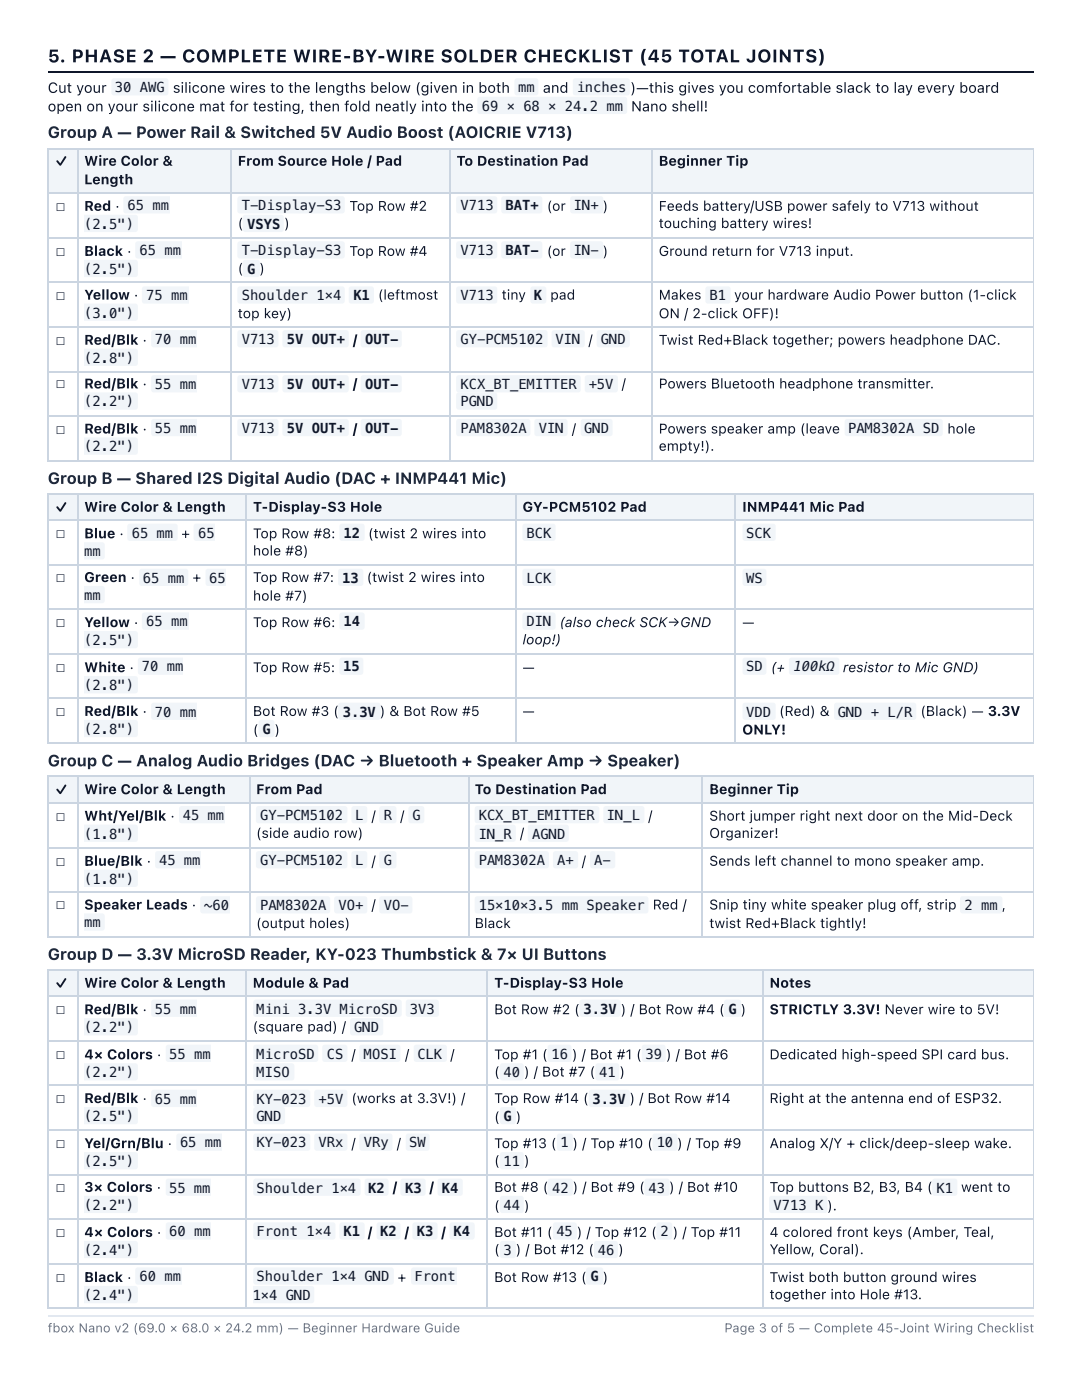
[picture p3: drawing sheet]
<svg xmlns="http://www.w3.org/2000/svg" width="216mm" height="279mm" viewBox="0 0 216 279" stroke-linecap="round" stroke-linejoin="round" font-family="sans-serif">
<path d="M9.5 14.4h196.7" fill="none" stroke="#0f172a" stroke-width=".26"/>
<g fill="#f1f5f9">
<path d="M9.8 29.6h5.8v9h-5.8z"/>
<path d="M15.6 29.6h30.4v9h-30.4z"/>
<path d="M46 29.6h43.7v9h-43.7z"/>
<path d="M89.7 29.6h40.5v9h-40.5z"/>
<path d="M130.2 29.6h76v9h-76z"/>
</g>
<g fill="none" stroke="#cbd5e1" stroke-width=".26">
<path d="M9.5 29.8h196.7M9.5 38.5h196.7M9.7 29.6v62.5M15.5 29.6v62.5M46.2 29.6v62.5M89.8 29.6v62.5M130 29.6v62.5M9.5 47.5h196.7M9.5 56.2h196.7M9.5 65.2h196.7M9.5 74.2h196.7M9.5 82.9h196.7"/>
<path d="M9.5 91.9h196.7"/>
</g>
<path d="M206.1 29.6v62.5" fill="none" stroke="#cbd5e1" stroke-width=".2"/>
<g fill="#f1f5f9">
<path d="M9.8 98.4h5.8v5.3h-5.8z"/>
<path d="M15.6 98.4h33.6v5.3h-33.6z"/>
<path d="M49.2 98.4h53.7v5.3h-53.7z"/>
<path d="M102.9 98.4h43.9v5.3h-43.9z"/>
<path d="M146.8 98.4h59.4v5.3h-59.4z"/>
</g>
<path d="M9.5 98.6h196.7M9.7 98.4v50M15.5 98.4v50M49.1 98.4v50M103.1 98.4v50M146.7 98.4v50M9.5 103.8h196.7M9.5 112.8h196.7M9.5 121.6h196.7M9.5 130.6h196.7M9.5 139.3h196.7M9.5 148.3h196.7" fill="none" stroke="#cbd5e1" stroke-width=".26"/>
<path d="M206.1 98.4v50" fill="none" stroke="#cbd5e1" stroke-width=".2"/>
<g fill="#f1f5f9">
<path d="M9.8 155h5.8v5.3h-5.8z"/>
<path d="M15.6 155h34.1v5.3h-34.1z"/>
<path d="M49.7 155h43.7v5.3h-43.7z"/>
<path d="M93.4 155h46.8v5.3h-46.8z"/>
<path d="M140.2 155h66v5.3h-66z"/>
</g>
<path d="M9.5 154.9h196.7M9.7 154.8v32.3M15.5 154.8v32.3M49.9 154.8v32.3M93.5 154.8v32.3M140.1 154.8v32.3M9.5 160.2h196.7M9.5 169.2h196.7M9.5 177.9h196.7M9.5 186.9h196.7" fill="none" stroke="#cbd5e1" stroke-width=".26"/>
<path d="M206.1 154.8v32.3" fill="none" stroke="#cbd5e1" stroke-width=".2"/>
<g fill="#f1f5f9">
<path d="M9.8 193.7h5.8v5.3h-5.8z"/>
<path d="M15.6 193.7h33.6v5.3h-33.6z"/>
<path d="M49.2 193.7h48.2v5.3h-48.2z"/>
<path d="M97.4 193.7h54.7v5.3h-54.7z"/>
<path d="M152.1 193.7h54.1v5.3h-54.1z"/>
</g>
<g fill="none" stroke="#cbd5e1" stroke-width=".26">
<path d="M9.5 193.5h196.7M9.5 198.8h196.7M9.7 193.4v67.7M15.5 193.4v67.7M49.1 193.4v67.7M97.2 193.4v67.7M152.3 193.4v67.7M9.5 207.8h196.7M9.5 216.6h196.7M9.5 225.6h196.7M9.5 234.6h196.7M9.5 243.3h196.7"/>
<path d="M9.5 252.3h196.7M9.5 261h196.7"/>
</g>
<path d="M206.1 193.4v67.7" fill="none" stroke="#cbd5e1" stroke-width=".2"/>
<path d="M9.5 262.6h196.7" fill="none" stroke="#e2e8f0" stroke-width=".26"/>
<g fill="#f1f5f9">
<path d="M22.4 15.8l.4-.2h10.3a.53 .53 0 0 1 .5 .5v2.4a.53 .53 0 0 1-.5 .5h-10.3a.53 .53 0 0 1-.6-.5v-2.4z"/>
<path d="M102.8 15.8l.4-.2h3.7a.53 .53 0 0 1 .5 .5v2.4a.53 .53 0 0 1-.5 .5h-3.7a.53 .53 0 0 1-.5-.5v-2.4z"/>
<path d="M114.5 15.8l.3-.2h10.3a.53 .53 0 0 1 .6 .5v2.4a.53 .53 0 0 1-.6 .5h-10.3a.53 .53 0 0 1-.5-.5v-2.4z"/>
<path d="M95.4 19.5l.4-.2h28.8a.53 .53 0 0 1 .5 .5v2.4a.53 .53 0 0 1-.5 .6h-28.8a.53 .53 0 0 1-.6-.6v-2.4z"/>
<path d="M24.8 39.3l.3-.1h8.8v3.4h-8.8a.53 .53 0 0 1-.5-.5v-2.4z"/>
<path d="M16.9 42.9h10.1a.53 .53 0 0 1 .5 .5v2.4a.53 .53 0 0 1-.5 .5h-10.1z"/>
<path d="M47.5 39.3l.4-.1h20.4a.53 .53 0 0 1 .5 .5v2.4a.53 .53 0 0 1-.5 .5h-20.4a.53 .53 0 0 1-.5-.5v-2.4z"/>
<path d="M48.6 43l.3-.1h7.2a.53 .53 0 0 1 .5 .5v2.4a.53 .53 0 0 1-.5 .5h-7.2a.53 .53 0 0 1-.5-.5v-2.4z"/>
<path d="M91.2 39.3l.3-.1h7.2a.53 .53 0 0 1 .5 .5v2.4a.53 .53 0 0 1-.5 .5h-7.2a.53 .53 0 0 1-.5-.5v-2.4z"/>
<path d="M100.2 39.3l.3-.1h7.2a.53 .53 0 0 1 .5 .5v2.4a.53 .53 0 0 1-.5 .5h-7.2a.53 .53 0 0 1-.5-.5v-2.4z"/>
<path d="M113.9 39.3l.4-.1h5.6a.53 .53 0 0 1 .5 .5v2.4a.53 .53 0 0 1-.5 .5h-5.6a.53 .53 0 0 1-.5-.5v-2.4z"/>
<path d="M27.1 48.3l.4-.1h8.8v3.4h-8.8a.53 .53 0 0 1-.5-.5v-2.4z"/>
<path d="M16.9 51.9h10.1a.53 .53 0 0 1 .5 .5v2.4a.53 .53 0 0 1-.5 .5h-10.1z"/>
<path d="M47.5 48.3l.4-.1h20.4a.53 .53 0 0 1 .5 .5v2.4a.53 .53 0 0 1-.5 .5h-20.4a.53 .53 0 0 1-.5-.5v-2.4z"/>
<path d="M48.6 52l.3-.1h2.4a.53 .53 0 0 1 .6 .5v2.4a.53 .53 0 0 1-.6 .5h-2.4a.53 .53 0 0 1-.5-.5v-2.4z"/>
<path d="M91.2 48.3l.3-.1h7.2a.53 .53 0 0 1 .5 .5v2.4a.53 .53 0 0 1-.5 .5h-7.2a.53 .53 0 0 1-.5-.5v-2.4z"/>
<path d="M100.2 48.3l.3-.1h7.2a.53 .53 0 0 1 .5 .5v2.4a.53 .53 0 0 1-.5 .5h-7.2a.53 .53 0 0 1-.5-.5v-2.4z"/>
<path d="M113.9 48.3l.4-.1h5.6a.53 .53 0 0 1 .5 .5v2.4a.53 .53 0 0 1-.5 .5h-5.6a.53 .53 0 0 1-.5-.5v-2.4z"/>
<path d="M28.5 57.3l.3-.2h8.8v3.5h-8.8a.53 .53 0 0 1-.5-.5v-2.4z"/>
<path d="M16.9 60.6h10.1a.53 .53 0 0 1 .5 .5v2.4a.53 .53 0 0 1-.5 .5h-10.1z"/>
<path d="M47.5 57.3l.4-.2h20.4a.53 .53 0 0 1 .5 .6v2.4a.53 .53 0 0 1-.5 .5h-20.4a.53 .53 0 0 1-.5-.5v-2.4z"/>
<path d="M69.7 57.3l.4-.2h4a.53 .53 0 0 1 .5 .6v2.4a.53 .53 0 0 1-.5 .5h-4a.53 .53 0 0 1-.5-.5v-2.4z"/>
<path d="M91.2 57.3l.3-.2h7.2a.53 .53 0 0 1 .5 .6v2.4a.53 .53 0 0 1-.5 .5h-7.2a.53 .53 0 0 1-.5-.5v-2.4z"/>
<path d="M106 57.3l.4-.2h2.1a.53 .53 0 0 1 .5 .6v2.4a.53 .53 0 0 1-.5 .5h-2.1a.53 .53 0 0 1-.6-.5v-2.4z"/>
<path d="M140.9 57.3l.4-.2h4a.53 .53 0 0 1 .5 .6v2.4a.53 .53 0 0 1-.5 .5h-4a.53 .53 0 0 1-.5-.5v-2.4z"/>
<path d="M30.3 66l.4-.1h8.5v3.4h-8.5a.53 .53 0 0 1-.5-.5v-2.4z"/>
<path d="M16.9 69.6h10.1a.53 .53 0 0 1 .5 .5v2.4a.53 .53 0 0 1-.5 .5h-10.1z"/>
<path d="M47.5 66l.4-.1h7.1a.53 .53 0 0 1 .6 .5v2.4a.53 .53 0 0 1-.6 .5h-7.1a.53 .53 0 0 1-.5-.5v-2.4z"/>
<path d="M56.5 66l.4-.1h12.2a.53 .53 0 0 1 .5 .5v2.4a.53 .53 0 0 1-.5 .5h-12.2a.53 .53 0 0 1-.5-.5v-2.4z"/>
<path d="M72.1 66l.4-.1h7.1a.53 .53 0 0 1 .6 .5v2.4a.53 .53 0 0 1-.6 .5h-7.1a.53 .53 0 0 1-.5-.5v-2.4z"/>
<path d="M91.2 66l.3-.1h17.2a.53 .53 0 0 1 .6 .5v2.4a.53 .53 0 0 1-.6 .5h-17.2a.53 .53 0 0 1-.5-.5v-2.4z"/>
<path d="M110.2 66l.4-.1h5.6a.53 .53 0 0 1 .5 .5v2.4a.53 .53 0 0 1-.5 .5h-5.6a.53 .53 0 0 1-.5-.5v-2.4z"/>
<path d="M119.2 66l.4-.1h5.5a.53 .53 0 0 1 .6 .5v2.4a.53 .53 0 0 1-.6 .5h-5.5a.53 .53 0 0 1-.5-.5v-2.4z"/>
<path d="M30.3 75l.4-.1h8.5v3.4h-8.5a.53 .53 0 0 1-.5-.5v-2.4z"/>
<path d="M16.9 78.3h10.1a.53 .53 0 0 1 .5 .5v2.4a.53 .53 0 0 1-.5 .6h-10.1z"/>
<path d="M47.5 75l.4-.1h7.1a.53 .53 0 0 1 .6 .5v2.4a.53 .53 0 0 1-.6 .5h-7.1a.53 .53 0 0 1-.5-.5v-2.4z"/>
<path d="M56.5 75l.4-.1h12.2a.53 .53 0 0 1 .5 .5v2.4a.53 .53 0 0 1-.5 .5h-12.2a.53 .53 0 0 1-.5-.5v-2.4z"/>
<path d="M72.1 75l.4-.1h7.1a.53 .53 0 0 1 .6 .5v2.4a.53 .53 0 0 1-.6 .5h-7.1a.53 .53 0 0 1-.5-.5v-2.4z"/>
<path d="M91.2 75l.3-.1h23.9a.53 .53 0 0 1 .5 .5v2.4a.53 .53 0 0 1-.5 .5h-23.9a.53 .53 0 0 1-.5-.5v-2.4z"/>
<path d="M116.8 75l.4-.1h5.6a.53 .53 0 0 1 .5 .5v2.4a.53 .53 0 0 1-.5 .5h-5.6a.53 .53 0 0 1-.5-.5v-2.4z"/>
<path d="M91.2 78.5l.3-.2h7.2a.53 .53 0 0 1 .5 .5v2.4a.53 .53 0 0 1-.5 .6h-7.2a.53 .53 0 0 1-.5-.6v-2.4z"/>
<path d="M30.3 83.8l.4-.2h8.5v3.4h-8.5a.53 .53 0 0 1-.5-.5v-2.4z"/>
<path d="M16.9 87.3h10.1a.53 .53 0 0 1 .5 .5v2.4a.53 .53 0 0 1-.5 .6h-10.1z"/>
<path d="M47.5 83.8l.4-.2h7.1a.53 .53 0 0 1 .6 .5v2.4a.53 .53 0 0 1-.6 .5h-7.1a.53 .53 0 0 1-.5-.5v-2.4z"/>
<path d="M56.5 83.8l.4-.2h12.2a.53 .53 0 0 1 .5 .5v2.4a.53 .53 0 0 1-.5 .5h-12.2a.53 .53 0 0 1-.5-.5v-2.4z"/>
<path d="M72.1 83.8l.4-.2h7.1a.53 .53 0 0 1 .6 .5v2.4a.53 .53 0 0 1-.6 .5h-7.1a.53 .53 0 0 1-.5-.5v-2.4z"/>
<path d="M91.2 83.8l.3-.2h13.8a.53 .53 0 0 1 .5 .5v2.4a.53 .53 0 0 1-.5 .5h-13.8a.53 .53 0 0 1-.5-.5v-2.4z"/>
<path d="M106.8 83.8l.4-.2h5.5a.53 .53 0 0 1 .5 .5v2.4a.53 .53 0 0 1-.5 .5h-5.5a.53 .53 0 0 1-.6-.5v-2.4z"/>
<path d="M116 83.8l.4-.2h5.3a.53 .53 0 0 1 .5 .5v2.4a.53 .53 0 0 1-.5 .5h-5.3a.53 .53 0 0 1-.5-.5v-2.4z"/>
<path d="M168.7 83.8l.4-.2h18.5a.53 .53 0 0 1 .5 .5v2.4a.53 .53 0 0 1-.5 .5h-18.5a.53 .53 0 0 1-.6-.5v-2.4z"/>
<path d="M25.6 104.7l.3-.2h9a.53 .53 0 0 1 .6 .5v2.4a.53 .53 0 0 1-.6 .5h-9a.53 .53 0 0 1-.5-.5v-2.4z"/>
<path d="M38.8 104.7l.4-.2h3.7v3.4h-3.7a.53 .53 0 0 1-.6-.5v-2.4z"/>
<path d="M16.9 108.2h3.5a.53 .53 0 0 1 .5 .5v2.4a.53 .53 0 0 1-.5 .6h-3.5z"/>
<path d="M67.9 104.7l.4-.2h3.9a.53 .53 0 0 1 .6 .5v2.4a.53 .53 0 0 1-.6 .5h-3.9a.53 .53 0 0 1-.6-.5v-2.4z"/>
<path d="M104.4 104.7l.4-.2h5.5a.53 .53 0 0 1 .6 .5v2.4a.53 .53 0 0 1-.6 .5h-5.5a.53 .53 0 0 1-.6-.5v-2.4z"/>
<path d="M148.3 104.7l.4-.2h5.6a.53 .53 0 0 1 .5 .5v2.4a.53 .53 0 0 1-.5 .5h-5.6a.53 .53 0 0 1-.5-.5v-2.4z"/>
<path d="M27.9 113.7l.4-.2h8.7a.53 .53 0 0 1 .6 .5v2.4a.53 .53 0 0 1-.6 .5h-8.7a.53 .53 0 0 1-.5-.5v-2.4z"/>
<path d="M41.2 113.7l.3-.2h3.5v3.4h-3.5a.53 .53 0 0 1-.5-.5v-2.4z"/>
<path d="M16.9 116.9h3.5a.53 .53 0 0 1 .5 .6v2.4a.53 .53 0 0 1-.5 .5h-3.5z"/>
<path d="M67.6 113.7l.4-.2h4a.53 .53 0 0 1 .5 .5v2.4a.53 .53 0 0 1-.5 .5h-4a.53 .53 0 0 1-.5-.5v-2.4z"/>
<path d="M104.4 113.7l.4-.2h5.5a.53 .53 0 0 1 .6 .5v2.4a.53 .53 0 0 1-.6 .5h-5.5a.53 .53 0 0 1-.6-.5v-2.4z"/>
<path d="M148.3 113.7l.4-.2h3.7a.53 .53 0 0 1 .5 .5v2.4a.53 .53 0 0 1-.5 .5h-3.7a.53 .53 0 0 1-.5-.5v-2.4z"/>
<path d="M28.5 122.4l.3-.2h8.8v3.5h-8.8a.53 .53 0 0 1-.5-.6v-2.3z"/>
<path d="M16.9 125.9h10.1a.53 .53 0 0 1 .5 .6v2.4a.53 .53 0 0 1-.5 .5h-10.1z"/>
<path d="M67.9 122.4l.4-.2h3.9a.53 .53 0 0 1 .6 .6v2.3a.53 .53 0 0 1-.6 .6h-3.9a.53 .53 0 0 1-.6-.6v-2.3z"/>
<path d="M104.4 122.4l.4-.2h5.5a.53 .53 0 0 1 .6 .6v2.3a.53 .53 0 0 1-.6 .6h-5.5a.53 .53 0 0 1-.6-.6v-2.3z"/>
<path d="M27.7 131.4l.3-.2h8.6v3.5h-8.6a.53 .53 0 0 1-.5-.6v-2.3z"/>
<path d="M16.9 134.9h10.1a.53 .53 0 0 1 .5 .6v2.3a.53 .53 0 0 1-.5 .6h-10.1z"/>
<path d="M67.9 131.4l.4-.2h3.7a.53 .53 0 0 1 .5 .6v2.3a.53 .53 0 0 1-.5 .6h-3.7a.53 .53 0 0 1-.6-.6v-2.3z"/>
<path d="M148.3 131.4l.4-.2h3.7a.53 .53 0 0 1 .5 .6v2.3a.53 .53 0 0 1-.5 .6h-3.7a.53 .53 0 0 1-.5-.6v-2.3z"/>
<path d="M157.6 131.4l.4-.2h9a.53 .53 0 0 1 .5 .6v2.3a.53 .53 0 0 1-.5 .6h-9a.53 .53 0 0 1-.6-.6v-2.3z"/>
<path d="M30.3 140.4l.4-.2h8.5v3.5h-8.5a.53 .53 0 0 1-.5-.6v-2.3z"/>
<path d="M16.9 143.7h10.1a.53 .53 0 0 1 .5 .5v2.4a.53 .53 0 0 1-.5 .5h-10.1z"/>
<path d="M67.6 140.4l.4-.2h7.4a.53 .53 0 0 1 .5 .6v2.3a.53 .53 0 0 1-.5 .6h-7.4a.53 .53 0 0 1-.5-.6v-2.3z"/>
<path d="M51.7 143.8l.4-.1h2.1a.53 .53 0 0 1 .6 .5v2.4a.53 .53 0 0 1-.6 .5h-2.1a.53 .53 0 0 1-.5-.5v-2.4z"/>
<path d="M148.3 140.4l.4-.2h5.6a.53 .53 0 0 1 .5 .6v2.3a.53 .53 0 0 1-.5 .6h-5.6a.53 .53 0 0 1-.5-.6v-2.3z"/>
<path d="M166.6 140.4l.4-.2h15.3a.53 .53 0 0 1 .5 .6v2.3a.53 .53 0 0 1-.5 .6h-15.3a.53 .53 0 0 1-.6-.6v-2.3z"/>
<path d="M35.9 161l.3-.1h8.6v3.4h-8.6a.53 .53 0 0 1-.5-.5v-2.4z"/>
<path d="M16.9 164.6h10.1a.53 .53 0 0 1 .5 .5v2.4a.53 .53 0 0 1-.5 .5h-10.1z"/>
<path d="M51.2 161l.4-.1h17.2a.53 .53 0 0 1 .5 .5v2.4a.53 .53 0 0 1-.5 .5h-17.2a.53 .53 0 0 1-.5-.5v-2.4z"/>
<path d="M70.3 161l.3-.1h2.2a.53 .53 0 0 1 .5 .5v2.4a.53 .53 0 0 1-.5 .5h-2.2a.53 .53 0 0 1-.5-.5v-2.4z"/>
<path d="M75.8 161l.4-.1h2.4a.53 .53 0 0 1 .5 .5v2.4a.53 .53 0 0 1-.5 .5h-2.4a.53 .53 0 0 1-.5-.5v-2.4z"/>
<path d="M81.6 161l.4-.1h2.1a.53 .53 0 0 1 .6 .5v2.4a.53 .53 0 0 1-.6 .5h-2.1a.53 .53 0 0 1-.5-.5v-2.4z"/>
<path d="M94.9 161l.3-.1h23.9a.53 .53 0 0 1 .5 .5v2.4a.53 .53 0 0 1-.5 .5h-23.9a.53 .53 0 0 1-.5-.5v-2.4z"/>
<path d="M120.5 161l.4-.1h7.2a.53 .53 0 0 1 .5 .5v2.4a.53 .53 0 0 1-.5 .5h-7.2a.53 .53 0 0 1-.5-.5v-2.4z"/>
<path d="M94.9 164.7l.3-.1h7.2a.53 .53 0 0 1 .5 .5v2.4a.53 .53 0 0 1-.5 .5h-7.2a.53 .53 0 0 1-.5-.5v-2.4z"/>
<path d="M105.5 164.7l.3-.1h7.2a.53 .53 0 0 1 .5 .5v2.4a.53 .53 0 0 1-.5 .5h-7.2a.53 .53 0 0 1-.5-.5v-2.4z"/>
<path d="M31.1 170l.4-.1h8.5v3.4h-8.5a.53 .53 0 0 1-.5-.5v-2.4z"/>
<path d="M16.9 173.6h10.1a.53 .53 0 0 1 .5 .5v2.4a.53 .53 0 0 1-.5 .5h-10.1z"/>
<path d="M51.2 170l.4-.1h17.2a.53 .53 0 0 1 .5 .5v2.4a.53 .53 0 0 1-.5 .5h-17.2a.53 .53 0 0 1-.5-.5v-2.4z"/>
<path d="M70.3 170l.3-.1h2.2a.53 .53 0 0 1 .5 .5v2.4a.53 .53 0 0 1-.5 .5h-2.2a.53 .53 0 0 1-.5-.5v-2.4z"/>
<path d="M75.8 170l.4-.1h2.4a.53 .53 0 0 1 .5 .5v2.4a.53 .53 0 0 1-.5 .5h-2.4a.53 .53 0 0 1-.5-.5v-2.4z"/>
<path d="M94.9 170l.3-.1h13.8a.53 .53 0 0 1 .5 .5v2.4a.53 .53 0 0 1-.5 .5h-13.8a.53 .53 0 0 1-.5-.5v-2.4z"/>
<path d="M110.5 170l.4-.1h3.9a.53 .53 0 0 1 .6 .5v2.4a.53 .53 0 0 1-.6 .5h-3.9a.53 .53 0 0 1-.6-.5v-2.4z"/>
<path d="M117.9 170l.4-.1h3.9a.53 .53 0 0 1 .6 .5v2.4a.53 .53 0 0 1-.6 .5h-3.9a.53 .53 0 0 1-.6-.5v-2.4z"/>
<path d="M40.1 179l.4-.1h5.3v3.4h-5.3a.53 .53 0 0 1-.5-.5v-2.4z"/>
<path d="M16.9 182.3h3.5a.53 .53 0 0 1 .5 .5v2.4a.53 .53 0 0 1-.5 .5h-3.5z"/>
<path d="M51.2 179l.4-.1h13.8a.53 .53 0 0 1 .5 .5v2.4a.53 .53 0 0 1-.5 .5h-13.8a.53 .53 0 0 1-.5-.5v-2.4z"/>
<path d="M66.8 179l.4-.1h5.6a.53 .53 0 0 1 .5 .5v2.4a.53 .53 0 0 1-.5 .5h-5.6a.53 .53 0 0 1-.5-.5v-2.4z"/>
<path d="M75.8 179l.4-.1h5.6a.53 .53 0 0 1 .5 .5v2.4a.53 .53 0 0 1-.5 .5h-5.6a.53 .53 0 0 1-.5-.5v-2.4z"/>
<path d="M94.9 179l.3-.1h33.7a.53 .53 0 0 1 .5 .5v2.4a.53 .53 0 0 1-.5 .5h-33.7a.53 .53 0 0 1-.5-.5v-2.4z"/>
<path d="M191.7 179l.4-.1h7.4a.53 .53 0 0 1 .5 .5v2.4a.53 .53 0 0 1-.5 .5h-7.4a.53 .53 0 0 1-.5-.5v-2.4z"/>
<path d="M30.3 199.7l.4-.2h8.5v3.4h-8.5a.53 .53 0 0 1-.5-.5v-2.4z"/>
<path d="M16.9 203.2h10.1a.53 .53 0 0 1 .5 .5v2.4a.53 .53 0 0 1-.5 .5h-10.1z"/>
<path d="M50.7 199.7l.4-.2h28.5a.53 .53 0 0 1 .6 .5v2.4a.53 .53 0 0 1-.6 .5h-28.5a.53 .53 0 0 1-.6-.5v-2.4z"/>
<path d="M81.1 199.7l.4-.2h5.5a.53 .53 0 0 1 .6 .5v2.4a.53 .53 0 0 1-.6 .5h-5.5a.53 .53 0 0 1-.5-.5v-2.4z"/>
<path d="M70 203.4l.4-.2h5.5a.53 .53 0 0 1 .6 .5v2.4a.53 .53 0 0 1-.6 .5h-5.5a.53 .53 0 0 1-.6-.5v-2.4z"/>
<path d="M115.8 199.7l.4-.2h7.1a.53 .53 0 0 1 .5 .5v2.4a.53 .53 0 0 1-.5 .5h-7.1a.53 .53 0 0 1-.6-.5v-2.4z"/>
<path d="M144.6 199.7l.4-.2h2.4a.53 .53 0 0 1 .5 .5v2.4a.53 .53 0 0 1-.5 .5h-2.4a.53 .53 0 0 1-.5-.5v-2.4z"/>
<path d="M33.2 208.6l.4-.1h8.5v3.4h-8.5a.53 .53 0 0 1-.5-.5v-2.4z"/>
<path d="M16.9 212.2h10.1a.53 .53 0 0 1 .5 .5v2.4a.53 .53 0 0 1-.5 .5h-10.1z"/>
<path d="M50.7 208.6l.4-.1h11.9a.53 .53 0 0 1 .5 .5v2.4a.53 .53 0 0 1-.5 .5h-11.9a.53 .53 0 0 1-.6-.5v-2.4z"/>
<path d="M64.4 208.6l.4-.1h4a.53 .53 0 0 1 .5 .5v2.4a.53 .53 0 0 1-.5 .5h-4a.53 .53 0 0 1-.5-.5v-2.4z"/>
<path d="M71.9 208.6l.3-.1h7.2a.53 .53 0 0 1 .5 .5v2.4a.53 .53 0 0 1-.5 .5h-7.2a.53 .53 0 0 1-.5-.5v-2.4z"/>
<path d="M82.7 208.6l.4-.1h5.5a.53 .53 0 0 1 .6 .5v2.4a.53 .53 0 0 1-.6 .5h-5.5a.53 .53 0 0 1-.6-.5v-2.4z"/>
<path d="M50.7 212.4l.4-.2h7.1a.53 .53 0 0 1 .5 .5v2.4a.53 .53 0 0 1-.5 .5h-7.1a.53 .53 0 0 1-.6-.5v-2.4z"/>
<path d="M109.4 208.6l.4-.1h3.7a.53 .53 0 0 1 .5 .5v2.4a.53 .53 0 0 1-.5 .5h-3.7a.53 .53 0 0 1-.5-.5v-2.4z"/>
<path d="M128.2 208.6l.4-.1h3.7a.53 .53 0 0 1 .5 .5v2.4a.53 .53 0 0 1-.5 .5h-3.7a.53 .53 0 0 1-.5-.5v-2.4z"/>
<path d="M99.9 212.4l.4-.2h3.7a.53 .53 0 0 1 .5 .5v2.4a.53 .53 0 0 1-.5 .5h-3.7a.53 .53 0 0 1-.6-.5v-2.4z"/>
<path d="M119 212.4l.3-.2h3.7a.53 .53 0 0 1 .6 .5v2.4a.53 .53 0 0 1-.6 .5h-3.7a.53 .53 0 0 1-.5-.5v-2.4z"/>
<path d="M30.3 217.6l.4-.1h8.5v3.4h-8.5a.53 .53 0 0 1-.5-.5v-2.4z"/>
<path d="M16.9 220.9h10.1a.53 .53 0 0 1 .5 .6v2.3a.53 .53 0 0 1-.5 .6h-10.1z"/>
<path d="M50.7 217.6l.4-.1h10.3a.53 .53 0 0 1 .5 .5v2.4a.53 .53 0 0 1-.5 .5h-10.3a.53 .53 0 0 1-.6-.5v-2.4z"/>
<path d="M62.9 217.6l.3-.1h5.6a.53 .53 0 0 1 .5 .5v2.4a.53 .53 0 0 1-.5 .5h-5.6a.53 .53 0 0 1-.5-.5v-2.4z"/>
<path d="M50.7 221.1l.4-.2h5.3a.53 .53 0 0 1 .5 .6v2.3a.53 .53 0 0 1-.5 .6h-5.3a.53 .53 0 0 1-.6-.6v-2.3z"/>
<path d="M117.6 217.6l.4-.1h7.1a.53 .53 0 0 1 .6 .5v2.4a.53 .53 0 0 1-.6 .5h-7.1a.53 .53 0 0 1-.5-.5v-2.4z"/>
<path d="M99.9 221.1l.4-.2h2.1a.53 .53 0 0 1 .5 .6v2.3a.53 .53 0 0 1-.5 .6h-2.1a.53 .53 0 0 1-.6-.6v-2.3z"/>
<path d="M35.3 226.4l.4-.2h8.5v3.5h-8.5a.53 .53 0 0 1-.5-.6v-2.4z"/>
<path d="M16.9 229.9h10.1a.53 .53 0 0 1 .5 .6v2.3a.53 .53 0 0 1-.5 .6h-10.1z"/>
<path d="M50.7 226.4l.4-.2h10.3a.53 .53 0 0 1 .5 .5v2.4a.53 .53 0 0 1-.5 .6h-10.3a.53 .53 0 0 1-.6-.6v-2.4z"/>
<path d="M62.9 226.4l.3-.2h5.6a.53 .53 0 0 1 .5 .5v2.4a.53 .53 0 0 1-.5 .6h-5.6a.53 .53 0 0 1-.5-.6v-2.4z"/>
<path d="M71.9 226.4l.3-.2h5.6a.53 .53 0 0 1 .5 .5v2.4a.53 .53 0 0 1-.5 .6h-5.6a.53 .53 0 0 1-.5-.6v-2.4z"/>
<path d="M81.1 226.4l.4-.2h3.7a.53 .53 0 0 1 .5 .5v2.4a.53 .53 0 0 1-.5 .6h-3.7a.53 .53 0 0 1-.5-.6v-2.4z"/>
<path d="M111.3 226.4l.4-.2h2.1a.53 .53 0 0 1 .5 .5v2.4a.53 .53 0 0 1-.5 .6h-2.1a.53 .53 0 0 1-.6-.6v-2.4z"/>
<path d="M130.3 226.4l.4-.2h4a.53 .53 0 0 1 .5 .5v2.4a.53 .53 0 0 1-.5 .6h-4a.53 .53 0 0 1-.5-.6v-2.4z"/>
<path d="M99.9 230.1l.4-.2h3.7a.53 .53 0 0 1 .5 .6v2.3a.53 .53 0 0 1-.5 .6h-3.7a.53 .53 0 0 1-.6-.6v-2.3z"/>
<path d="M33.2 235.4l.4-.2h8.5v3.5h-8.5a.53 .53 0 0 1-.5-.6v-2.4z"/>
<path d="M16.9 238.7h10.1a.53 .53 0 0 1 .5 .5v2.4a.53 .53 0 0 1-.5 .5h-10.1z"/>
<path d="M50.7 235.4l.4-.2h20.3a.53 .53 0 0 1 .6 .5v2.4a.53 .53 0 0 1-.6 .6h-20.3a.53 .53 0 0 1-.6-.6v-2.4z"/>
<path d="M72.9 235.4l.4-.2h3.7a.53 .53 0 0 1 .5 .5v2.4a.53 .53 0 0 1-.5 .6h-3.7a.53 .53 0 0 1-.5-.6v-2.4z"/>
<path d="M80.1 235.4l.3-.2h4a.53 .53 0 0 1 .5 .5v2.4a.53 .53 0 0 1-.5 .6h-4a.53 .53 0 0 1-.5-.6v-2.4z"/>
<path d="M87.5 235.4l.3-.2h4a.53 .53 0 0 1 .5 .5v2.4a.53 .53 0 0 1-.5 .6h-4a.53 .53 0 0 1-.5-.6v-2.4z"/>
<path d="M109.4 235.4l.4-.2h4a.53 .53 0 0 1 .5 .5v2.4a.53 .53 0 0 1-.5 .6h-4a.53 .53 0 0 1-.5-.6v-2.4z"/>
<path d="M128.7 235.4l.4-.2h4a.53 .53 0 0 1 .5 .5v2.4a.53 .53 0 0 1-.5 .6h-4a.53 .53 0 0 1-.5-.6v-2.4z"/>
<path d="M99.9 238.8l.4-.1h3.7a.53 .53 0 0 1 .5 .5v2.4a.53 .53 0 0 1-.5 .5h-3.7a.53 .53 0 0 1-.6-.5v-2.4z"/>
<path d="M186.2 235.4l.3-.2h4a.53 .53 0 0 1 .5 .5v2.4a.53 .53 0 0 1-.5 .6h-4a.53 .53 0 0 1-.5-.6v-2.4z"/>
<path d="M153.6 238.8l.4-.1h10.6a.53 .53 0 0 1 .5 .5v2.4a.53 .53 0 0 1-.5 .5h-10.6a.53 .53 0 0 1-.5-.5v-2.4z"/>
<path d="M33.2 244.1l.4-.2h8.5v3.5h-8.5a.53 .53 0 0 1-.5-.5v-2.4z"/>
<path d="M16.9 247.6h10.1a.53 .53 0 0 1 .5 .6v2.4a.53 .53 0 0 1-.5 .5h-10.1z"/>
<path d="M50.7 244.1l.4-.2h15.3a.53 .53 0 0 1 .5 .6v2.4a.53 .53 0 0 1-.5 .5h-15.3a.53 .53 0 0 1-.6-.5v-2.4z"/>
<path d="M67.9 244.1l.4-.2h3.9a.53 .53 0 0 1 .6 .6v2.4a.53 .53 0 0 1-.6 .5h-3.9a.53 .53 0 0 1-.6-.5v-2.4z"/>
<path d="M75.3 244.1l.4-.2h3.7a.53 .53 0 0 1 .5 .6v2.4a.53 .53 0 0 1-.5 .5h-3.7a.53 .53 0 0 1-.6-.5v-2.4z"/>
<path d="M82.4 244.1l.4-.2h4a.53 .53 0 0 1 .5 .6v2.4a.53 .53 0 0 1-.5 .5h-4a.53 .53 0 0 1-.5-.5v-2.4z"/>
<path d="M89.8 244.1l.4-.2h4a.53 .53 0 0 1 .5 .6v2.4a.53 .53 0 0 1-.5 .5h-4a.53 .53 0 0 1-.5-.5v-2.4z"/>
<path d="M110.5 244.1l.4-.2h3.7a.53 .53 0 0 1 .5 .6v2.4a.53 .53 0 0 1-.5 .5h-3.7a.53 .53 0 0 1-.6-.5v-2.4z"/>
<path d="M131.1 244.1l.4-.2h2.1a.53 .53 0 0 1 .5 .6v2.4a.53 .53 0 0 1-.5 .5h-2.1a.53 .53 0 0 1-.5-.5v-2.4z"/>
<path d="M99.9 247.8l.4-.2h2.1a.53 .53 0 0 1 .5 .6v2.4a.53 .53 0 0 1-.5 .5h-2.1a.53 .53 0 0 1-.6-.5v-2.4z"/>
<path d="M118.7 247.8l.4-.2h3.7a.53 .53 0 0 1 .5 .6v2.4a.53 .53 0 0 1-.5 .5h-3.7a.53 .53 0 0 1-.6-.5v-2.4z"/>
<path d="M27.1 253.1l.4-.2h8.8v3.5h-8.8a.53 .53 0 0 1-.5-.5v-2.4z"/>
<path d="M16.9 256.6h10.1a.53 .53 0 0 1 .5 .6v2.4a.53 .53 0 0 1-.5 .5h-10.1z"/>
<path d="M50.7 253.1l.4-.2h27a.53 .53 0 0 1 .5 .6v2.4a.53 .53 0 0 1-.5 .5h-27a.53 .53 0 0 1-.6-.5v-2.4z"/>
<path d="M82.2 253.1l.3-.2h8.6v3.5h-8.6a.53 .53 0 0 1-.5-.5v-2.4z"/>
<path d="M50.5 256.6h11.7a.53 .53 0 0 1 .5 .6v2.4a.53 .53 0 0 1-.5 .5h-11.7z"/>
<path d="M117.1 253.1l.4-.2h2.4a.53 .53 0 0 1 .5 .6v2.4a.53 .53 0 0 1-.5 .5h-2.4a.53 .53 0 0 1-.6-.5v-2.4z"/>
</g>
<text font-size="3.6" fill="#0f172a" x="9.5" y="12.4">5. PHASE 2 — COMPLETE WIRE-BY-WIRE SOLDER CHECKLIST (45 TOTAL JOINTS)</text>
<g font-size="3.2" fill="#1e293b">
<text x="9.5" y="27.5">Group A — Power Rail &amp; Switched 5V Audio Boost (AOICRIE V713)</text>
<text x="9.5" y="96.6">Group B — Shared I2S Digital Audio (DAC + INMP441 Mic)</text>
<text x="9.5" y="152.9">Group C — Analog Audio Bridges (DAC → Bluetooth + Speaker Amp → Speaker)</text>
<text x="9.5" y="191.6">Group D — 3.3V MicroSD Reader, KY-023 Thumbstick &amp; 7× UI Buttons</text>
</g>
<g font-size="2.9" fill="#0f172a">
<text x="9.5" y="18.5">Cut your</text>
<text x="9.5" y="22.2">open on your silicone mat for testing, then fold neatly into the</text>
</g>
<g font-size="2.8" fill="#0f172a">
<text x="22.9" y="18.4">30 AWG silicone wires to the lengths below (given in both</text>
<text x="96.1" y="22.1">69 × 68 × 24.2 mm Nano shell!</text>
<text x="103.4" y="18.4">mm and</text>
<text x="115.1" y="18.4">inches )—this gives you comfortable slack to lay every board</text>
<text x="11" y="33.1">✓</text>
<text x="16.8" y="33.1">Wire Color &amp;</text>
<text x="47.4" y="33.1">From Source Hole / Pad</text>
<text x="91.1" y="33.1">To Destination Pad</text>
<text x="131.4" y="33.1">Beginner Tip</text>
<text x="16.8" y="36.8">Length</text>
<text x="25.5" y="41.9">65 mm</text>
<text x="48.2" y="41.9">T-Display-S3 Top Row #2</text>
<text x="91.9" y="41.9">V713</text>
<text x="100.9" y="41.9">BAT+ (or</text>
<text x="114.5" y="41.9">IN+ )</text>
<text x="11" y="42.1">☐</text>
<text x="16.8" y="42.1">Red ·</text>
<text x="16.8" y="45.6">(2.5&quot;)</text>
<text x="47.4" y="45.5">(</text>
<text x="49.3" y="45.6">VSYS</text>
<text x="56.7" y="45.5">)</text>
<text x="131.4" y="42.1">Feeds battery/USB power safely to V713 without</text>
<text x="131.4" y="45.5">touching battery wires!</text>
<text x="11" y="51.1">☐</text>
<text x="16.8" y="51.1">Black ·</text>
<text x="27.8" y="50.9">65 mm</text>
<text x="48.2" y="50.9">T-Display-S3 Top Row #4</text>
<text x="91.9" y="50.9">V713</text>
<text x="100.9" y="50.9">BAT- (or</text>
<text x="114.5" y="50.9">IN- )</text>
<text x="131.4" y="51.1">Ground return for V713 input.</text>
<text x="11" y="59.8">☐</text>
<text x="16.8" y="54.6">(2.5&quot;)</text>
<text x="16.8" y="59.8">Yellow ·</text>
<text x="29.2" y="59.9">75 mm</text>
<text x="47.4" y="54.5">(</text>
<text x="48.2" y="59.9">Shoulder 1×4</text>
<text x="49.3" y="54.6">G )</text>
<text x="70.5" y="59.9">K1</text>
<text x="75.4" y="59.8">(leftmost</text>
<text x="91.9" y="59.9">V713</text>
<text x="100.1" y="59.8">tiny</text>
<text x="106.6" y="59.9">K</text>
<text x="109.8" y="59.8">pad</text>
<text x="131.4" y="59.8">Makes</text>
<text x="141.6" y="59.9">B1</text>
<text x="146.5" y="59.8">your hardware Audio Power button (1-click</text>
<text x="16.8" y="63.4">(3.0&quot;)</text>
<text x="47.4" y="63.5">top key)</text>
<text x="131.4" y="63.5">ON / 2-click OFF)!</text>
<text x="11" y="68.8">☐</text>
<text x="16.8" y="68.8">Red/Blk ·</text>
<text x="30.9" y="68.7">70 mm</text>
<text x="48.2" y="68.7">V713</text>
<text x="57.3" y="68.7">5V OUT+ /</text>
<text x="72.9" y="68.7">OUT-</text>
<text x="91.9" y="68.7">GY-PCM5102</text>
<text x="110.8" y="68.7">VIN /</text>
<text x="119.9" y="68.7">GND</text>
<text x="131.4" y="68.8">Twist Red+Black together; powers headphone DAC.</text>
<text x="11" y="77.5">☐</text>
<text x="16.8" y="72.4">(2.8&quot;)</text>
<text x="16.8" y="77.5">Red/Blk ·</text>
<text x="30.9" y="77.7">55 mm</text>
<text x="48.2" y="77.7">V713</text>
<text x="57.3" y="77.7">5V OUT+</text>
<text x="70.4" y="77.5">/</text>
<text x="72.9" y="77.7">OUT-</text>
<text x="91.9" y="77.7">KCX_BT_EMITTER</text>
<text x="117.5" y="77.7">+5V</text>
<text x="124" y="77.5">/</text>
<text x="131.4" y="77.5">Powers Bluetooth headphone transmitter.</text>
<text x="16.8" y="81.1">(2.2&quot;)</text>
<text x="91.9" y="81.1">PGND</text>
<text x="11" y="86.5">☐</text>
<text x="16.8" y="86.5">Red/Blk ·</text>
<text x="30.9" y="86.4">55 mm</text>
<text x="48.2" y="86.4">V713</text>
<text x="57.3" y="86.4">5V OUT+ /</text>
<text x="72.9" y="86.4">OUT-</text>
<text x="91.9" y="86.4">PAM8302A</text>
<text x="107.5" y="86.4">VIN /</text>
<text x="116.6" y="86.4">GND</text>
<text x="131.4" y="86.5">Powers speaker amp (leave</text>
<text x="131.4" y="90">empty!).</text>
<text x="169.2" y="86.4">PAM8302A SD hole</text>
<text x="16.8" y="90.1">(2.2&quot;)</text>
<text x="11" y="102.1">✓</text>
<text x="11" y="107.4">☐</text>
<text x="16.8" y="102.1">Wire Color &amp; Length</text>
<text x="16.8" y="107.4">Blue ·</text>
<text x="26.3" y="107.3">65 mm +</text>
<text x="39.5" y="107.3">65</text>
<text x="50.5" y="102.1">T-Display-S3 Hole</text>
<text x="50.5" y="107.4">Top Row #8:</text>
<text x="68.5" y="107.3">12 (twist 2 wires into</text>
<text x="104.3" y="102.1">GY-PCM5102 Pad</text>
<text x="105.1" y="107.3">BCK</text>
<text x="148.1" y="102.1">INMP441 Mic Pad</text>
<text x="148.9" y="107.3">SCK</text>
<text x="16.8" y="111">mm</text>
<text x="50.5" y="110.9">hole #8)</text>
<text x="11" y="116.2">☐</text>
<text x="16.8" y="116.2">Green ·</text>
<text x="16.8" y="119.7">mm</text>
<text x="28.5" y="116.3">65 mm</text>
<text x="38.4" y="116.2">+</text>
<text x="41.8" y="116.3">65</text>
<text x="50.5" y="116.2">Top Row #7:</text>
<text x="50.5" y="119.9">hole #7)</text>
<text x="68.3" y="116.3">13</text>
<text x="73.2" y="116.2">(twist 2 wires into</text>
<text x="105.1" y="116.3">LCK</text>
<text x="148.9" y="116.3">WS</text>
<text x="11" y="125.1">☐</text>
<text x="16.8" y="125.1">Yellow ·</text>
<text x="29.2" y="125">65 mm</text>
<text x="50.5" y="125.1">Top Row #6:</text>
<text x="68.5" y="125">14</text>
<text x="105.1" y="125">DIN (also check SCK→GND</text>
<text x="148.1" y="125.1">—</text>
<text x="16.8" y="128.7">(2.5&quot;)</text>
<text x="104.3" y="128.6">loop!)</text>
<text x="11" y="134.1">☐</text>
<text x="16.8" y="134.1">White ·</text>
<text x="16.8" y="137.7">(2.8&quot;)</text>
<text x="28.3" y="134">70 mm</text>
<text x="50.5" y="134.1">Top Row #5:</text>
<text x="68.5" y="134">15</text>
<text x="104.3" y="134.1">—</text>
<text x="148.9" y="134">SD (+</text>
<text x="158.3" y="134">100kΩ resistor to Mic GND)</text>
<text x="11" y="142.9">☐</text>
<text x="16.8" y="142.9">Red/Blk ·</text>
<text x="30.9" y="143">70 mm</text>
<text x="50.5" y="142.9">Bot Row #3 (</text>
<text x="68.4" y="143">3.3V ) &amp; Bot Row #5</text>
<text x="104.3" y="142.9">—</text>
<text x="148.9" y="143">VDD</text>
<text x="155.5" y="142.9">(Red) &amp;</text>
<text x="167.2" y="143">GND + L/R</text>
<text x="183.7" y="142.9">(Black) — 3.3V</text>
<text x="16.8" y="146.4">(2.8&quot;)</text>
<text x="50.5" y="146.6">(</text>
<text x="52.4" y="146.4">G )</text>
<text x="148.1" y="146.6">ONLY!</text>
<text x="11" y="158.5">✓</text>
<text x="16.8" y="158.5">Wire Color &amp; Length</text>
<text x="51.1" y="158.5">From Pad</text>
<text x="94.7" y="158.5">To Destination Pad</text>
<text x="141.5" y="158.5">Beginner Tip</text>
<text x="11" y="163.8">☐</text>
<text x="16.8" y="163.8">Wht/Yel/Blk ·</text>
<text x="16.8" y="167.3">(1.8&quot;)</text>
<text x="36.5" y="163.6">45 mm</text>
<text x="51.1" y="167.2">(side audio row)</text>
<text x="51.9" y="163.6">GY-PCM5102</text>
<text x="70.9" y="163.6">L /</text>
<text x="76.6" y="163.6">R /</text>
<text x="82.3" y="163.6">G</text>
<text x="95.5" y="163.6">KCX_BT_EMITTER</text>
<text x="95.5" y="167.3">IN_R</text>
<text x="103.7" y="167.2">/</text>
<text x="106.2" y="167.3">AGND</text>
<text x="121.1" y="163.6">IN_L /</text>
<text x="141.5" y="163.8">Short jumper right next door on the Mid-Deck</text>
<text x="141.5" y="167.2">Organizer!</text>
<text x="11" y="172.8">☐</text>
<text x="16.8" y="172.8">Blue/Blk ·</text>
<text x="31.7" y="172.6">45 mm</text>
<text x="51.9" y="172.6">GY-PCM5102</text>
<text x="70.9" y="172.6">L /</text>
<text x="76.6" y="172.6">G</text>
<text x="95.5" y="172.6">PAM8302A</text>
<text x="111.2" y="172.6">A+ /</text>
<text x="118.5" y="172.6">A-</text>
<text x="141.5" y="172.8">Sends left channel to mono speaker amp.</text>
<text x="16.8" y="176.3">(1.8&quot;)</text>
<text x="11" y="181.5">☐</text>
<text x="16.8" y="181.5">Speaker Leads ·</text>
<text x="16.8" y="185.1">mm</text>
<text x="40.7" y="181.6">~60</text>
<text x="51.1" y="185.2">(output holes)</text>
<text x="51.9" y="181.6">PAM8302A</text>
<text x="67.6" y="181.6">VO+</text>
<text x="74.1" y="181.5">/</text>
<text x="76.6" y="181.6">VO-</text>
<text x="94.7" y="185.2">Black</text>
<text x="95.5" y="181.6">15×10×3.5 mm Speaker</text>
<text x="130.3" y="181.5">Red /</text>
<text x="141.5" y="181.5">Snip tiny white speaker plug off, strip</text>
<text x="141.5" y="185.2">twist Red+Black tightly!</text>
<text x="192.5" y="181.6">2 mm ,</text>
<text x="11" y="197.1">✓</text>
<text x="16.8" y="197.1">Wire Color &amp; Length</text>
<text x="50.4" y="197.1">Module &amp; Pad</text>
<text x="98.6" y="197.1">T-Display-S3 Hole</text>
<text x="153.6" y="197.1">Notes</text>
<text x="11" y="202.4">☐</text>
<text x="16.8" y="202.4">Red/Blk ·</text>
<text x="30.9" y="202.3">55 mm</text>
<text x="51.2" y="202.3">Mini 3.3V MicroSD</text>
<text x="81.8" y="202.3">3V3</text>
<text x="98.6" y="202.4">Bot Row #2 (</text>
<text x="116.5" y="202.3">3.3V ) / Bot Row #4 (</text>
<text x="145.4" y="202.3">G )</text>
<text x="153.6" y="202.4">STRICTLY 3.3V! Never wire to 5V!</text>
<text x="16.8" y="206">(2.2&quot;)</text>
<text x="50.4" y="205.8">(square pad) /</text>
<text x="70.7" y="206">GND</text>
<text x="11" y="211.4">☐</text>
<text x="16.8" y="211.4">4× Colors ·</text>
<text x="16.8" y="215">(2.2&quot;)</text>
<text x="33.8" y="211.3">55 mm</text>
<text x="51.2" y="211.3">MicroSD</text>
<text x="51.2" y="215">MISO</text>
<text x="65.2" y="211.3">CS /</text>
<text x="72.6" y="211.3">MOSI /</text>
<text x="83.3" y="211.3">CLK /</text>
<text x="98.6" y="211.4">Top #1 (</text>
<text x="98.6" y="214.8">(</text>
<text x="100.5" y="215">40</text>
<text x="104.6" y="214.8">) / Bot #7 (</text>
<text x="110.1" y="211.3">16 ) / Bot #1 (</text>
<text x="119.5" y="215">41</text>
<text x="123.6" y="214.8">)</text>
<text x="128.8" y="211.3">39 ) / Bot #6</text>
<text x="153.6" y="211.4">Dedicated high-speed SPI card bus.</text>
<text x="11" y="220.1">☐</text>
<text x="16.8" y="220.1">Red/Blk ·</text>
<text x="30.9" y="220.3">65 mm</text>
<text x="51.2" y="220.3">KY-023</text>
<text x="63.5" y="220.3">+5V</text>
<text x="70.1" y="220.1">(works at 3.3V!) /</text>
<text x="98.6" y="220.1">Top Row #14 (</text>
<text x="118.2" y="220.3">3.3V ) / Bot Row #14</text>
<text x="153.6" y="220.1">Right at the antenna end of ESP32.</text>
<text x="16.8" y="223.7">(2.5&quot;)</text>
<text x="51.2" y="223.7">GND</text>
<text x="98.6" y="223.8">(</text>
<text x="100.5" y="223.7">G )</text>
<text x="11" y="229.1">☐</text>
<text x="16.8" y="229.1">Yel/Grn/Blu ·</text>
<text x="16.8" y="232.7">(2.5&quot;)</text>
<text x="35.9" y="229">65 mm</text>
<text x="51.2" y="229">KY-023</text>
<text x="63.5" y="229">VRx /</text>
<text x="72.6" y="229">VRy /</text>
<text x="81.6" y="229">SW</text>
<text x="98.6" y="229.1">Top #13 (</text>
<text x="98.6" y="232.6">(</text>
<text x="100.5" y="232.7">11</text>
<text x="104.6" y="232.6">)</text>
<text x="111.8" y="229">1 ) / Top #10 (</text>
<text x="131" y="229">10 ) / Top #9</text>
<text x="153.6" y="229.1">Analog X/Y + click/deep-sleep wake.</text>
<text x="11" y="237.9">☐</text>
<text x="16.8" y="237.9">3× Colors ·</text>
<text x="33.7" y="238">55 mm</text>
<text x="51.2" y="238">Shoulder 1×4</text>
<text x="73.5" y="238">K2</text>
<text x="78.3" y="237.9">/</text>
<text x="80.8" y="238">K3</text>
<text x="85.7" y="237.9">/</text>
<text x="88.2" y="238">K4</text>
<text x="98.6" y="237.9">Bot #8 (</text>
<text x="110.2" y="238">42</text>
<text x="114.3" y="237.9">) / Bot #9 (</text>
<text x="129.4" y="238">43 ) / Bot #10</text>
<text x="153.6" y="237.9">Top buttons B2, B3, B4 (</text>
<text x="186.9" y="238">K1</text>
<text x="191.8" y="237.9">went to</text>
<text x="16.8" y="241.4">(2.2&quot;)</text>
<text x="98.6" y="241.6">(</text>
<text x="100.5" y="241.4">44 )</text>
<text x="154.3" y="241.4">V713 K ).</text>
<text x="11" y="246.9">☐</text>
<text x="16.8" y="246.9">4× Colors ·</text>
<text x="16.8" y="250.4">(2.4&quot;)</text>
<text x="33.8" y="246.7">60 mm</text>
<text x="51.2" y="246.7">Front 1×4</text>
<text x="68.5" y="246.7">K1 /</text>
<text x="75.9" y="246.7">K2 /</text>
<text x="83.2" y="246.7">K3 /</text>
<text x="90.5" y="246.7">K4</text>
<text x="98.6" y="246.9">Bot #11 (</text>
<text x="98.6" y="250.3">(</text>
<text x="100.5" y="250.4">3</text>
<text x="102.9" y="250.3">) / Bot #12 (</text>
<text x="111" y="246.7">45 ) / Top #12 (</text>
<text x="119.3" y="250.4">46</text>
<text x="123.4" y="250.3">)</text>
<text x="131.8" y="246.7">2 ) / Top #11</text>
<text x="153.6" y="246.9">4 colored front keys (Amber, Teal,</text>
<text x="153.6" y="250.3">Yellow, Coral).</text>
<text x="11" y="255.9">☐</text>
<text x="16.8" y="255.9">Black ·</text>
<text x="27.8" y="255.7">60 mm</text>
<text x="51.2" y="255.7">Shoulder 1×4 GND +</text>
<text x="82.7" y="255.7">Front</text>
<text x="98.6" y="255.9">Bot Row #13 (</text>
<text x="117.8" y="255.7">G )</text>
<text x="153.6" y="255.9">Twist both button ground wires</text>
<text x="16.8" y="259.4">(2.4&quot;)</text>
<text x="50.4" y="259.4">1×4 GND</text>
<text x="153.6" y="259.3">together into Hole #13.</text>
</g>
<g font-size="2.5" fill="#64748b">
<text x="9.5" y="265.9">fbox Nano v2 (69.0 × 68.0 × 24.2 mm) — Beginner Hardware Guide</text>
<text x="144.6" y="265.9">Page 3 of 5 — Complete 45-Joint Wiring Checklist</text>
</g>
</svg>
